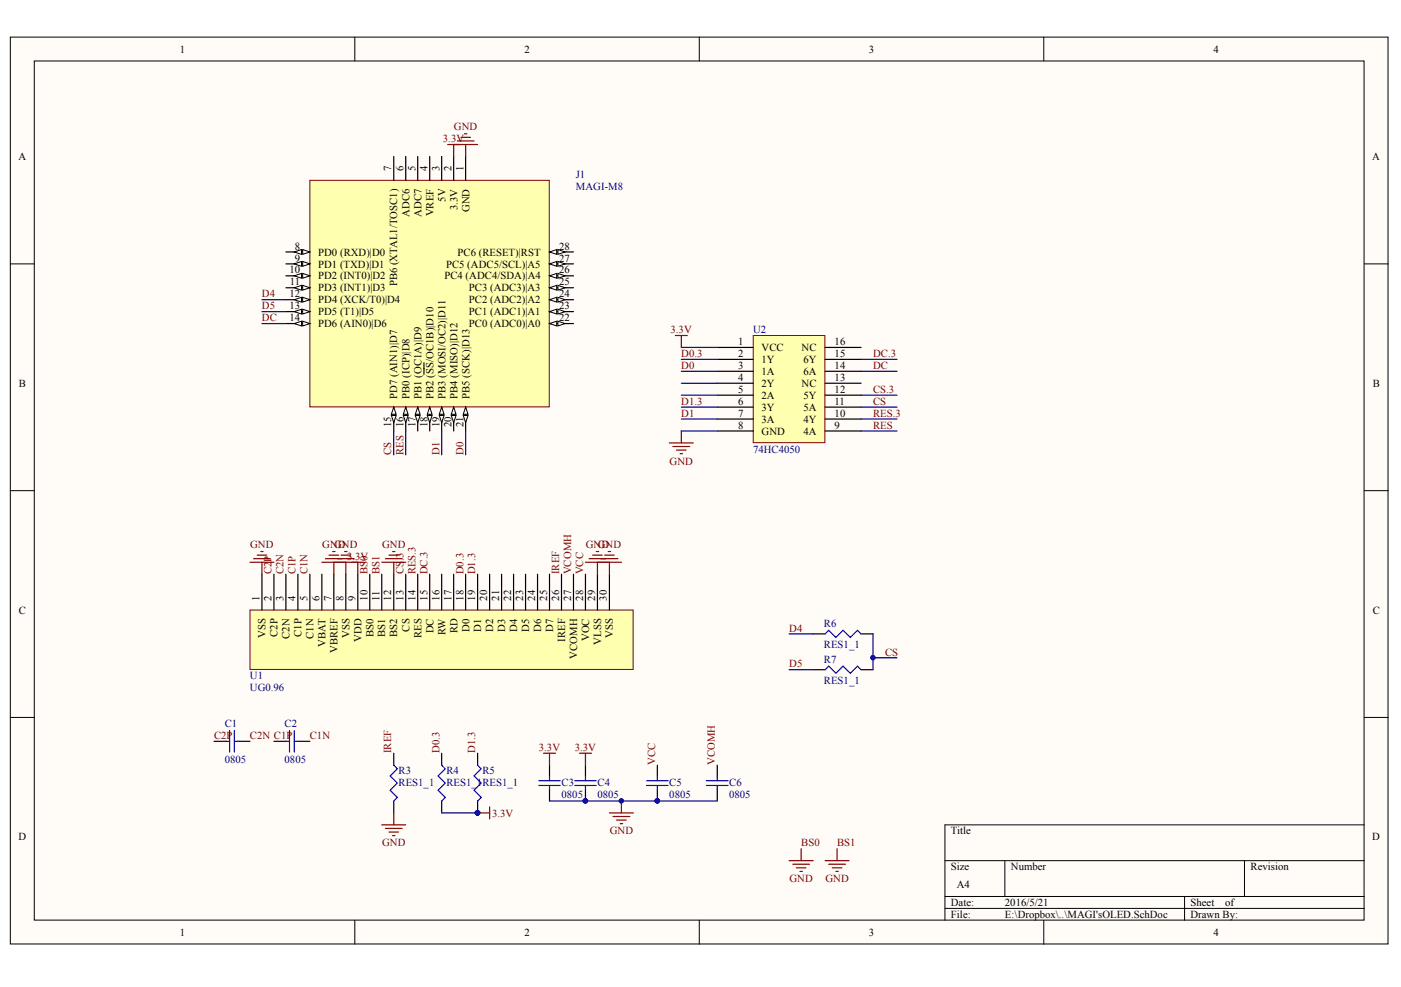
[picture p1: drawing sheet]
<svg xmlns="http://www.w3.org/2000/svg" width="287mm" height="202mm" viewBox="0 0 287 202" stroke-linecap="round" stroke-linejoin="round" font-family="sans-serif">
<g fill="#fffcf8" stroke="#000" stroke-width=".2">
<path d="M2.1 7.6h282.1v185.7h-282.1z"/>
<path d="M7 12.5h272.2v175.9h-272.2z"/>
</g>
<g fill="none" stroke="#000" stroke-width=".2">
<path d="M72.6 7.6v4.9M143.2 7.6v4.9M213.7 7.6v4.9M2.1 54h4.9M279.3 54h4.9M2.1 100.5h4.9M279.3 100.5h4.9M2.1 146.9h4.9M279.3 146.9h4.9M193.4 176.3h85.9M205.7 176.3v7.3M254.8 176.3v7.3"/>
<path d="M279.3 168.9h-85.9v19.6M72.6 188.5v4.9M143.2 188.5v4.9M193.4 183.6h85.9M193.4 186h85.9M213.7 188.5v4.9M242.5 183.6v4.9"/>
</g>
<path d="M51.2 124.9h78.4v12.2h-78.4z" fill="#ffffb0" stroke="#800000" stroke-width=".2"/>
<g fill="none" stroke="#000" stroke-width=".25">
<path d="M53.6 117.6v7.3M56.1 117.6v7.3M58.5 117.6v7.3M61 117.6v7.3M63.4 117.6v7.3M65.9 117.6v7.3M68.3 117.6v7.3M70.8 117.6v7.3M73.2 117.6v7.3M75.7 117.6v7.3M78.2 117.6v7.3M80.6 117.6v7.3"/>
<path d="M83.1 117.6v7.3M85.5 117.6v7.3M88 117.6v7.3M90.4 117.6v7.3M92.9 117.6v7.3M95.3 117.6v7.3M97.8 117.6v7.3M100.2 117.6v7.3M102.7 117.6v7.3M105.1 117.6v7.3M107.6 117.6v7.3M110 117.6v7.3"/>
<path d="M112.5 117.6v7.3M114.9 117.6v7.3M117.4 117.6v7.3M119.9 117.6v7.3M122.3 117.6v7.3M124.8 117.6v7.3"/>
</g>
<g fill="none" stroke="#800000" stroke-width=".25">
<path d="M51.2 115.2h4.9M51.9 114.4h3.4M52.6 113.7h2M53.4 113h.5M53.6 115.2v2.4M65.9 115.2h7.3M66.6 114.4h5.9M67.4 113.7h1.9M68.1 113h.5M68.3 115.2v2.4M69.8 113.7h2M70.6 113h.4"/>
<path d="M70.8 115.2v2.4M119.9 115.2h7.3M120.6 114.4h5.9M121.3 113.7h2M122.1 113h.5M122.3 115.2v2.4M123.8 113.7h1.9M124.5 113h.5M124.8 115.2v2.4"/>
</g>
<path d="M63.4 36.9h49v46.4h-49z" fill="#ffffb0" stroke="#800000" stroke-width=".2"/>
<path d="M112.5 51.6h4.9" fill="none" stroke="#000" stroke-width=".25"/>
<g fill="#fffcf8" stroke="#000" stroke-width=".2">
<path d="M112.5 51.6l1.5-.5v1z"/>
<path d="M114.2 51.1l1.5 .5-1.5 .5z"/>
</g>
<path d="M58.5 51.6h4.9" fill="none" stroke="#000" stroke-width=".25"/>
<g fill="#fffcf8" stroke="#000" stroke-width=".2">
<path d="M62 51.1l1.4 .5-1.4 .5z"/>
<path d="M60.2 51.6l1.5-.5v1z"/>
</g>
<path d="M58.5 54h4.9" fill="none" stroke="#000" stroke-width=".25"/>
<g fill="#fffcf8" stroke="#000" stroke-width=".2">
<path d="M62 53.6l1.4 .4-1.4 .5z"/>
<path d="M60.2 54l1.5-.4v.9z"/>
</g>
<path d="M58.5 56.5h4.9" fill="none" stroke="#000" stroke-width=".25"/>
<g fill="#fffcf8" stroke="#000" stroke-width=".2">
<path d="M62 56l1.4 .5-1.4 .5z"/>
<path d="M60.2 56.5l1.5-.5v1z"/>
</g>
<path d="M58.5 58.9h4.9" fill="none" stroke="#000" stroke-width=".25"/>
<g fill="#fffcf8" stroke="#000" stroke-width=".2">
<path d="M62 58.4l1.4 .5-1.4 .5z"/>
<path d="M60.2 58.9l1.5-.5v1z"/>
</g>
<path d="M58.5 61.4h4.9" fill="none" stroke="#000" stroke-width=".25"/>
<g fill="#fffcf8" stroke="#000" stroke-width=".2">
<path d="M62 60.9l1.4 .5-1.4 .5z"/>
<path d="M60.2 61.4l1.5-.5v1z"/>
</g>
<path d="M80.6 32v4.9M58.5 63.8h4.9" fill="none" stroke="#000" stroke-width=".25"/>
<g fill="#fffcf8" stroke="#000" stroke-width=".2">
<path d="M62 63.3l1.4 .5-1.4 .5z"/>
<path d="M60.2 63.8l1.5-.5v1z"/>
</g>
<path d="M58.5 66.3h4.9" fill="none" stroke="#000" stroke-width=".25"/>
<g fill="#fffcf8" stroke="#000" stroke-width=".2">
<path d="M62 65.8l1.4 .5-1.4 .5z"/>
<path d="M60.2 66.3l1.5-.5v1z"/>
</g>
<path d="M80.6 83.4v4.9" fill="none" stroke="#000" stroke-width=".25"/>
<g fill="#fffcf8" stroke="#000" stroke-width=".2">
<path d="M80.6 83.4l.5 1.4h-1z"/>
<path d="M80.1 85.1h1l-.5 1.5z"/>
</g>
<path d="M83.1 83.4v4.9" fill="none" stroke="#000" stroke-width=".25"/>
<g fill="#fffcf8" stroke="#000" stroke-width=".2">
<path d="M83.1 83.4l.5 1.4h-1z"/>
<path d="M82.6 85.1h1l-.5 1.5z"/>
</g>
<path d="M85.5 83.4v4.9" fill="none" stroke="#000" stroke-width=".25"/>
<g fill="#fffcf8" stroke="#000" stroke-width=".2">
<path d="M85.5 83.4l.5 1.4h-1z"/>
<path d="M85 85.1h1l-.5 1.5z"/>
</g>
<path d="M88 83.4v4.9" fill="none" stroke="#000" stroke-width=".25"/>
<g fill="#fffcf8" stroke="#000" stroke-width=".2">
<path d="M88 83.4l.5 1.4h-1z"/>
<path d="M87.5 85.1h1l-.5 1.5z"/>
</g>
<path d="M86.8 74.3v2.4M90.4 83.4v4.9" fill="none" stroke="#000" stroke-width=".25"/>
<g fill="#fffcf8" stroke="#000" stroke-width=".2">
<path d="M90.4 83.4l.5 1.4h-1z"/>
<path d="M89.9 85.1h1l-.5 1.5z"/>
</g>
<path d="M92.9 83.4v4.9" fill="none" stroke="#000" stroke-width=".25"/>
<g fill="#fffcf8" stroke="#000" stroke-width=".2">
<path d="M92.9 83.4l.5 1.4h-1z"/>
<path d="M92.4 85.1h1l-.5 1.5z"/>
</g>
<path d="M95.3 83.4v4.9" fill="none" stroke="#000" stroke-width=".25"/>
<g fill="#fffcf8" stroke="#000" stroke-width=".2">
<path d="M95.3 83.4l.5 1.4h-1z"/>
<path d="M94.8 85.1h1l-.5 1.5z"/>
</g>
<path d="M112.5 66.3h4.9" fill="none" stroke="#000" stroke-width=".25"/>
<g fill="#fffcf8" stroke="#000" stroke-width=".2">
<path d="M112.5 66.3l1.5-.5v1z"/>
<path d="M114.2 65.8l1.5 .5-1.5 .5z"/>
</g>
<path d="M112.5 63.8h4.9" fill="none" stroke="#000" stroke-width=".25"/>
<g fill="#fffcf8" stroke="#000" stroke-width=".2">
<path d="M112.5 63.8l1.5-.5v1z"/>
<path d="M114.2 63.3l1.5 .5-1.5 .5z"/>
</g>
<path d="M112.5 61.4h4.9" fill="none" stroke="#000" stroke-width=".25"/>
<g fill="#fffcf8" stroke="#000" stroke-width=".2">
<path d="M112.5 61.4l1.5-.5v1z"/>
<path d="M114.2 60.9l1.5 .5-1.5 .5z"/>
</g>
<path d="M112.5 58.9h4.9" fill="none" stroke="#000" stroke-width=".25"/>
<g fill="#fffcf8" stroke="#000" stroke-width=".2">
<path d="M112.5 58.9l1.5-.5v1z"/>
<path d="M114.2 58.4l1.5 .5-1.5 .5z"/>
</g>
<path d="M112.5 56.5h4.9" fill="none" stroke="#000" stroke-width=".25"/>
<g fill="#fffcf8" stroke="#000" stroke-width=".2">
<path d="M112.5 56.5l1.5-.5v1z"/>
<path d="M114.2 56l1.5 .5-1.5 .5z"/>
</g>
<path d="M112.5 54h4.9" fill="none" stroke="#000" stroke-width=".25"/>
<g fill="#fffcf8" stroke="#000" stroke-width=".2">
<path d="M112.5 54l1.5-.4v.9z"/>
<path d="M114.2 53.6l1.5 .4-1.5 .5z"/>
</g>
<g fill="none" stroke="#000" stroke-width=".25">
<path d="M83.1 32v4.9M85.5 32v4.9M88 32v4.9M90.4 32v4.9M92.9 32v4.9M95.3 32v4.9M43.8 151.8h2.5M48.7 151.8h2.5M56.1 151.8h2.4M61 151.8h2.4M80.6 154.3v2.4M90.4 154.3v2.4"/>
<path d="M97.8 154.3v2.4M112.5 156.7v2.5M119.9 156.7v2.5M134.6 156.7v2.5M146.8 156.7v2.5M80.6 164v2.5M90.4 164v2.5M97.8 164v2.5M112.5 161.6v2.4M119.9 161.6v2.4M134.6 161.6v2.4M146.8 161.6v2.4"/>
</g>
<g fill="none" stroke="#800000" stroke-width=".25">
<path d="M91.6 29.6h6.2M92.9 29.6v2.4M93.6 28.9h3.4M94.3 28.1h2M95.1 27.4h.5M95.3 29.6v2.4M138.3 68.7h2.4M139.5 68.7v2.5M137 90.7h4.9M137.8 91.4h3.4M138.5 92.2h2M139.2 92.9h.5"/>
<path d="M139.5 88.3v2.4M72 115.2h2.5M73.2 115.2v2.4M78.2 115.2h4.9M78.9 114.4h3.4M79.6 113.7h2M80.4 113h.5M80.6 115.2v2.4M111.3 154.3h2.4M112.5 154.3v2.4M118.6 154.3h2.5M119.9 154.3v2.4"/>
<path d="M78.2 168.9h4.9M78.9 169.7h3.4M79.6 170.4h2M80.4 171.1h.5M80.6 166.5v2.4M97.8 166.5h2.4M100.2 165.3v2.4M124.8 166.5h4.9M125.5 167.2h3.4M126.2 168h2M127 168.7h.5M127.2 164v2.5"/>
<path d="M161.6 176.3h4.9M162.3 177h3.4M163 177.7h2M163.8 178.5h.5M164 173.8v2.5M168.9 176.3h4.9M169.6 177h3.5M170.4 177.7h1.9M171.1 178.5h.5M171.4 173.8v2.5"/>
</g>
<g fill="none" stroke="#00f" stroke-width=".25">
<path d="M46.3 151.8h.7M47 149.6v4.4M48 151.8h.7M48 149.6v4.4M58.5 151.8h.8M59.3 149.6v4.4M60.2 151.8h.8M60.2 149.6v4.4M80.6 156.7l.7 .7-1.4 1.5 1.4 1.5-1.4 1.4 1.4 1.5-.7 .7M90.4 156.7l.8 .7-1.5 1.5 1.5 1.5-1.5 1.4 1.5 1.5-.8 .7M97.8 156.7l.7 .7-1.5 1.5 1.5 1.5-1.5 1.4 1.5 1.5-.7 .7M110.3 159.9h4.4"/>
<path d="M112.5 159.2v.7M117.6 159.9h4.5M119.9 159.2v.7M132.4 159.9h4.4M134.6 159.2v.7M144.6 159.9h4.4M146.8 159.2v.7M110.3 160.9h4.4M112.5 160.9v.7M117.6 160.9h4.5M119.9 160.9v.7M132.4 160.9h4.4"/>
<path d="M134.6 160.9v.7M144.6 160.9h4.4M146.8 160.9v.7"/>
</g>
<g fill="#000080" stroke="#000080" stroke-width=".2">
<circle cx="97.8" cy="166.5" r=".47"/>
<circle cx="119.8" cy="164" r=".47"/>
<circle cx="134.5" cy="164" r=".47"/>
<circle cx="127.2" cy="164" r=".47"/>
</g>
<path d="M53.6 66.3h4.9M80.6 88.3v4.9M83.1 88.3v4.9M90.4 88.3v4.9M95.3 88.3v4.9M90.4 166.5h7.4M112.5 164h34.3" fill="none" stroke="#000080" stroke-width=".25"/>
<path d="M154.2 68.7h14.7v22h-14.7z" fill="#ffffb0" stroke="#800000" stroke-width=".2"/>
<g fill="none" stroke="#000" stroke-width=".25">
<path d="M146.8 71.2h7.4M146.8 73.6h7.4M146.8 76h7.4M146.8 78.5h7.4M168.9 71.2h7.4M168.9 73.6h7.4M168.9 76h7.4M168.9 78.5h7.4M146.8 80.9h7.4M146.8 83.4h7.4M146.8 85.8h7.4M146.8 88.3h7.4"/>
<path d="M168.9 80.9h7.4M168.9 83.4h7.4M168.9 85.8h7.4M168.9 88.3h7.4M166.5 129.8h2.4M166.5 137.2h2.4M176.3 129.8h2.4M176.3 137.2h2.4"/>
</g>
<g fill="none" stroke="#000080" stroke-width=".25">
<path d="M53.6 61.4h4.9M53.6 63.8h4.9M139.5 71.2h7.3M139.5 73.6h7.3M139.5 76h7.3M139.5 78.5h7.3M176.3 73.6h7.3M176.3 76h7.3M139.5 80.9h7.3M139.5 83.4h7.3M139.5 85.8h7.3M139.5 88.3h7.3"/>
<path d="M176.3 80.9h7.3M176.3 83.4h7.3M176.3 85.8h7.3M176.3 88.3h7.3M161.6 129.8h4.9M161.6 137.2h4.9M178.7 129.8v7.4M178.7 134.7h4.9"/>
</g>
<path d="M168.9 129.8l.7-.7 1.5 1.5 1.5-1.5 1.5 1.5 1.4-1.5 .8 .7M168.9 137.2l.7-.8 1.5 1.5 1.5-1.5 1.5 1.5 1.4-1.5 .8 .8" fill="none" stroke="#00f" stroke-width=".25"/>
<circle cx="178.7" cy="134.7" r=".47" fill="#000080" stroke="#000080" stroke-width=".2"/>
<g font-size="2.2">
<text x="36.8" y="10.8">1</text>
<text x="107.4" y="10.8">2</text>
<text x="177.9" y="10.8">3</text>
<text x="248.4" y="10.8">4</text>
<text x="3.8" y="32.8">A</text>
<text x="80.1" y="35" transform="rotate(-90 80.1 35)">7</text>
<text x="82.6" y="35" transform="rotate(-90 82.6 35)">6</text>
<text x="85.1" y="35" transform="rotate(-90 85.1 35)">5</text>
<text x="87.5" y="35" transform="rotate(-90 87.5 35)">4</text>
<text x="90" y="35" transform="rotate(-90 90 35)">3</text>
<text x="92.4" y="35" transform="rotate(-90 92.4 35)">2</text>
<text x="94.9" y="35" transform="rotate(-90 94.9 35)">1</text>
<text x="280.9" y="32.8">A</text>
<text x="91.2" y="41.4" transform="rotate(-90 91.2 41.4)">5V</text>
<text x="83.8" y="44.4" transform="rotate(-90 83.8 44.4)">ADC6</text>
<text x="86.3" y="44.4" transform="rotate(-90 86.3 44.4)">ADC7</text>
<text x="88.7" y="44.3" transform="rotate(-90 88.7 44.3)">VREF</text>
<text x="93.6" y="43" transform="rotate(-90 93.6 43)">3.3V</text>
<text x="96.1" y="43.4" transform="rotate(-90 96.1 43.4)">GND</text>
<text x="60.4" y="51.1">8</text>
<text x="60.4" y="53.6">9</text>
<text x="65.2" y="52.3">PD0 (RXD)|D0</text>
<text x="93.7" y="52.3">PC6 (RESET)|RST</text>
<text x="114.5" y="51.1">28</text>
<text x="114.5" y="53.6">27</text>
<text x="59.3" y="56">10</text>
<text x="59.3" y="58.5">11</text>
<text x="65.2" y="54.8">PD1 (TXD)|D1</text>
<text x="65.2" y="57.2">PD2 (INT0)|D2</text>
<text x="65.2" y="59.7">PD3 (INT1)|D3</text>
<text x="81.3" y="58.7" transform="rotate(-90 81.3 58.7)">PB6 (XTAL1/TOSC1)</text>
<text x="91" y="57.2">PC4 (ADC4/SDA)|A4</text>
<text x="91.3" y="54.8">PC5 (ADC5/SCL)|A5</text>
<text x="96" y="59.7">PC3 (ADC3)|A3</text>
<text x="114.5" y="58.5">25</text>
<text x="114.5" y="56">26</text>
<text x="59.3" y="60.9">12</text>
<text x="59.3" y="63.4">13</text>
<text x="59.3" y="65.8">14</text>
<text x="65.2" y="62.1">PD4 (XCK/T0)|D4</text>
<text x="65.2" y="64.6">PD5 (T1)|D5</text>
<text x="96" y="64.6">PC1 (ADC1)|A1</text>
<text x="96" y="62.1">PC2 (ADC2)|A2</text>
<text x="114.5" y="65.8">22</text>
<text x="114.5" y="63.4">23</text>
<text x="114.5" y="60.9">24</text>
<text x="65.2" y="67">PD6 (AIN0)|D6</text>
<text x="96" y="67">PC0 (ADC0)|A0</text>
<text x="151.1" y="70.7">1</text>
<text x="155.9" y="71.9">VCC</text>
<text x="164.1" y="71.9">NC</text>
<text x="170.9" y="70.7">16</text>
<text x="151.1" y="73.1">2</text>
<text x="151.1" y="75.5">3</text>
<text x="151.1" y="78">4</text>
<text x="155.9" y="74.3">1Y</text>
<text x="155.9" y="76.8">1A</text>
<text x="164.5" y="76.8">6A</text>
<text x="164.5" y="74.3">6Y</text>
<text x="170.9" y="78">13</text>
<text x="170.9" y="75.5">14</text>
<text x="170.9" y="73.1">15</text>
<text x="3.8" y="79.2">B</text>
<text x="81.3" y="81.7" transform="rotate(-90 81.3 81.7)">PD7 (AIN1)|D7</text>
<text x="83.8" y="81.7" transform="rotate(-90 83.8 81.7)">PB0 (ICP)|D8</text>
<text x="86.3" y="81.7" transform="rotate(-90 86.3 81.7)">PB1 (OC1A)|D9</text>
<text x="88.7" y="81.7" transform="rotate(-90 88.7 81.7)">PB2 (SS/OC1B)|D10</text>
<text x="91.2" y="81.7" transform="rotate(-90 91.2 81.7)">PB3 (MOSI/OC2)|D11</text>
<text x="93.6" y="81.7" transform="rotate(-90 93.6 81.7)">PB4 (MISO)|D12</text>
<text x="96.1" y="81.7" transform="rotate(-90 96.1 81.7)">PB5 (SCK)|D13</text>
<text x="151.1" y="80.4">5</text>
<text x="151.1" y="82.9">6</text>
<text x="155.9" y="79.2">2Y</text>
<text x="155.9" y="81.7">2A</text>
<text x="164.1" y="79.2">NC</text>
<text x="164.5" y="81.7">5Y</text>
<text x="170.9" y="82.9">11</text>
<text x="170.9" y="80.4">12</text>
<text x="281" y="79.2">B</text>
<text x="80.1" y="87.5" transform="rotate(-90 80.1 87.5)">15</text>
<text x="82.6" y="87.5" transform="rotate(-90 82.6 87.5)">16</text>
<text x="85.1" y="87.5" transform="rotate(-90 85.1 87.5)">17</text>
<text x="87.5" y="87.5" transform="rotate(-90 87.5 87.5)">18</text>
<text x="90" y="87.5" transform="rotate(-90 90 87.5)">19</text>
<text x="92.4" y="87.5" transform="rotate(-90 92.4 87.5)">20</text>
<text x="94.9" y="87.5" transform="rotate(-90 94.9 87.5)">21</text>
<text x="151.1" y="85.3">7</text>
<text x="151.1" y="87.8">8</text>
<text x="155.9" y="84.1">3Y</text>
<text x="155.9" y="86.6">3A</text>
<text x="155.9" y="89">GND</text>
<text x="164.5" y="89">4A</text>
<text x="164.5" y="86.6">4Y</text>
<text x="164.5" y="84.1">5A</text>
<text x="170.9" y="87.8">9</text>
<text x="170.9" y="85.3">10</text>
<text x="3.8" y="125.7">C</text>
<text x="53.2" y="123" transform="rotate(-90 53.2 123)">1</text>
<text x="55.6" y="123" transform="rotate(-90 55.6 123)">2</text>
<text x="58.1" y="123" transform="rotate(-90 58.1 123)">3</text>
<text x="60.5" y="123" transform="rotate(-90 60.5 123)">4</text>
<text x="63" y="123" transform="rotate(-90 63 123)">5</text>
<text x="65.4" y="123" transform="rotate(-90 65.4 123)">6</text>
<text x="67.9" y="123" transform="rotate(-90 67.9 123)">7</text>
<text x="70.3" y="123" transform="rotate(-90 70.3 123)">8</text>
<text x="72.8" y="123" transform="rotate(-90 72.8 123)">9</text>
<text x="75.2" y="123" transform="rotate(-90 75.2 123)">10</text>
<text x="77.7" y="123" transform="rotate(-90 77.7 123)">11</text>
<text x="80.1" y="123" transform="rotate(-90 80.1 123)">12</text>
<text x="82.6" y="123" transform="rotate(-90 82.6 123)">13</text>
<text x="85.1" y="123" transform="rotate(-90 85.1 123)">14</text>
<text x="87.5" y="123" transform="rotate(-90 87.5 123)">15</text>
<text x="90" y="123" transform="rotate(-90 90 123)">16</text>
<text x="92.4" y="123" transform="rotate(-90 92.4 123)">17</text>
<text x="94.9" y="123" transform="rotate(-90 94.9 123)">18</text>
<text x="97.3" y="123" transform="rotate(-90 97.3 123)">19</text>
<text x="99.8" y="123" transform="rotate(-90 99.8 123)">20</text>
<text x="102.2" y="123" transform="rotate(-90 102.2 123)">21</text>
<text x="104.7" y="123" transform="rotate(-90 104.7 123)">22</text>
<text x="107.1" y="123" transform="rotate(-90 107.1 123)">23</text>
<text x="109.6" y="123" transform="rotate(-90 109.6 123)">24</text>
<text x="112" y="123" transform="rotate(-90 112 123)">25</text>
<text x="114.5" y="123" transform="rotate(-90 114.5 123)">26</text>
<text x="116.9" y="123" transform="rotate(-90 116.9 123)">27</text>
<text x="119.4" y="123" transform="rotate(-90 119.4 123)">28</text>
<text x="121.8" y="123" transform="rotate(-90 121.8 123)">29</text>
<text x="124.3" y="123" transform="rotate(-90 124.3 123)">30</text>
<text x="281" y="125.7">C</text>
<text x="54.4" y="130.7" transform="rotate(-90 54.4 130.7)">VSS</text>
<text x="56.8" y="130.5" transform="rotate(-90 56.8 130.5)">C2P</text>
<text x="59.3" y="130.8" transform="rotate(-90 59.3 130.8)">C2N</text>
<text x="61.7" y="130.5" transform="rotate(-90 61.7 130.5)">C1P</text>
<text x="64.2" y="130.8" transform="rotate(-90 64.2 130.8)">C1N</text>
<text x="71.5" y="130.7" transform="rotate(-90 71.5 130.7)">VSS</text>
<text x="74" y="131.4" transform="rotate(-90 74 131.4)">VDD</text>
<text x="76.4" y="130.5" transform="rotate(-90 76.4 130.5)">BS0</text>
<text x="78.9" y="130.5" transform="rotate(-90 78.9 130.5)">BS1</text>
<text x="81.3" y="130.5" transform="rotate(-90 81.3 130.5)">BS2</text>
<text x="83.8" y="129.4" transform="rotate(-90 83.8 129.4)">CS</text>
<text x="86.3" y="130.7" transform="rotate(-90 86.3 130.7)">RES</text>
<text x="88.7" y="129.7" transform="rotate(-90 88.7 129.7)">DC</text>
<text x="91.2" y="130.1" transform="rotate(-90 91.2 130.1)">RW</text>
<text x="93.6" y="129.7" transform="rotate(-90 93.6 129.7)">RD</text>
<text x="96.1" y="129.4" transform="rotate(-90 96.1 129.4)">D0</text>
<text x="98.5" y="129.4" transform="rotate(-90 98.5 129.4)">D1</text>
<text x="101" y="129.4" transform="rotate(-90 101 129.4)">D2</text>
<text x="103.4" y="129.4" transform="rotate(-90 103.4 129.4)">D3</text>
<text x="105.9" y="129.4" transform="rotate(-90 105.9 129.4)">D4</text>
<text x="108.3" y="129.4" transform="rotate(-90 108.3 129.4)">D5</text>
<text x="110.8" y="129.4" transform="rotate(-90 110.8 129.4)">D6</text>
<text x="113.2" y="129.4" transform="rotate(-90 113.2 129.4)">D7</text>
<text x="115.7" y="131.4" transform="rotate(-90 115.7 131.4)">IREF</text>
<text x="120.6" y="131.3" transform="rotate(-90 120.6 131.3)">VOC</text>
<text x="125.5" y="130.7" transform="rotate(-90 125.5 130.7)">VSS</text>
<text x="66.6" y="132.4" transform="rotate(-90 66.6 132.4)">VBAT</text>
<text x="69.1" y="133.8" transform="rotate(-90 69.1 133.8)">VBREF</text>
<text x="118.1" y="134.9" transform="rotate(-90 118.1 134.9)">VCOMH</text>
<text x="123" y="132.1" transform="rotate(-90 123 132.1)">VLSS</text>
<text x="3.8" y="172.1">D</text>
<text x="194.7" y="170.9">Title</text>
<text x="280.9" y="172.1">D</text>
<text x="194.7" y="178.2">Size</text>
<text x="206.9" y="178.2">Number</text>
<text x="256" y="178.2">Revision</text>
<text x="194.7" y="185.6">Date:</text>
<text x="195.9" y="181.9">A4</text>
<text x="205.7" y="185.6">2016/5/21</text>
<text x="243.7" y="185.6">Sheet</text>
<text x="250.8" y="185.6">of</text>
<text x="36.8" y="191.7">1</text>
<text x="107.4" y="191.7">2</text>
<text x="177.9" y="191.7">3</text>
<text x="194.7" y="188">File:</text>
<text x="205.7" y="188">E:\Dropbox\..\MAGI'sOLED.SchDoc</text>
<text x="243.7" y="188">Drawn By:</text>
<text x="248.4" y="191.7">4</text>
</g>
<g font-size="2.2" fill="#800000">
<text x="90.7" y="29.1">3.3V</text>
<text x="92.9" y="26.7">GND</text>
<text x="53.6" y="65.8">DC</text>
<text x="53.6" y="60.9">D4</text>
<text x="53.6" y="63.4">D5</text>
<text x="137.3" y="68.2">3.3V</text>
<text x="139.5" y="75.5">D0</text>
<text x="139.5" y="73.1">D0.3</text>
<text x="178.7" y="75.5">DC</text>
<text x="178.7" y="73.1">DC.3</text>
<text x="139.5" y="82.9">D1.3</text>
<text x="178.7" y="82.9">CS</text>
<text x="178.7" y="80.4">CS.3</text>
<text x="139.5" y="85.3">D1</text>
<text x="178.7" y="87.8">RES</text>
<text x="178.7" y="85.3">RES.3</text>
<text x="80.1" y="93.1" transform="rotate(-90 80.1 93.1)">CS</text>
<text x="82.6" y="93.1" transform="rotate(-90 82.6 93.1)">RES</text>
<text x="90" y="93.1" transform="rotate(-90 90 93.1)">D1</text>
<text x="94.9" y="93.1" transform="rotate(-90 94.9 93.1)">D0</text>
<text x="137.1" y="95.1">GND</text>
<text x="51.2" y="112.2">GND</text>
<text x="66" y="112.2">GND</text>
<text x="68.4" y="112.2">GND</text>
<text x="78.2" y="112.2">GND</text>
<text x="119.9" y="112.2">GND</text>
<text x="122.4" y="112.2">GND</text>
<text x="55.6" y="117.6" transform="rotate(-90 55.6 117.6)">C2</text>
<text x="55.6" y="115" transform="rotate(-90 55.6 115)">P</text>
<text x="58.1" y="117.6" transform="rotate(-90 58.1 117.6)">C2N</text>
<text x="60.5" y="117.6" transform="rotate(-90 60.5 117.6)">C1P</text>
<text x="63" y="117.6" transform="rotate(-90 63 117.6)">C1N</text>
<text x="71.1" y="114.7">3.3V</text>
<text x="75.2" y="117.6" transform="rotate(-90 75.2 117.6)">BS0</text>
<text x="77.7" y="117.6" transform="rotate(-90 77.7 117.6)">BS1</text>
<text x="82.6" y="117.6" transform="rotate(-90 82.6 117.6)">CS</text>
<text x="82.6" y="114.9" transform="rotate(-90 82.6 114.9)">.3</text>
<text x="85.1" y="117.6" transform="rotate(-90 85.1 117.6)">RES.3</text>
<text x="87.5" y="117.6" transform="rotate(-90 87.5 117.6)">DC.3</text>
<text x="94.9" y="117.6" transform="rotate(-90 94.9 117.6)">D0.3</text>
<text x="97.3" y="117.6" transform="rotate(-90 97.3 117.6)">D1.3</text>
<text x="114.5" y="117.6" transform="rotate(-90 114.5 117.6)">IREF</text>
<text x="116.9" y="117.6" transform="rotate(-90 116.9 117.6)">VCOMH</text>
<text x="119.4" y="117.6" transform="rotate(-90 119.4 117.6)">VCC</text>
<text x="161.6" y="129.4">D4</text>
<text x="161.6" y="136.7">D5</text>
<text x="181.2" y="134.3">CS</text>
<text x="43.8" y="151.3">C2P</text>
<text x="51.2" y="151.3">C2N C1P</text>
<text x="63.4" y="151.3">C1N</text>
<text x="80.1" y="154.3" transform="rotate(-90 80.1 154.3)">IREF</text>
<text x="90" y="154.3" transform="rotate(-90 90 154.3)">D0.3</text>
<text x="97.3" y="154.3" transform="rotate(-90 97.3 154.3)">D1.3</text>
<text x="110.3" y="153.8">3.3V</text>
<text x="117.7" y="153.8">3.3V</text>
<text x="134.1" y="156.7" transform="rotate(-90 134.1 156.7)">VCC</text>
<text x="146.4" y="156.7" transform="rotate(-90 146.4 156.7)">VCOMH</text>
<text x="100.7" y="167.3">3.3V</text>
<text x="78.2" y="173.3">GND</text>
<text x="124.8" y="170.9">GND</text>
<text x="164" y="173.3">BS0</text>
<text x="171.4" y="173.3">BS1</text>
<text x="161.6" y="180.7">GND</text>
<text x="169" y="180.7">GND</text>
</g>
<g font-size="2.2" fill="#000080">
<text x="117.9" y="36.5">J1</text>
<text x="117.9" y="38.9">MAGI-M8</text>
<text x="154.2" y="68.2">U2</text>
<text x="154.2" y="92.7">74HC4050</text>
<text x="168.7" y="128.4">R6</text>
<text x="168.7" y="132.8">RES1_1</text>
<text x="168.7" y="135.7">R7</text>
<text x="51.2" y="139.1">U1</text>
<text x="51.2" y="141.6">UG0.96</text>
<text x="168.7" y="140.1">RES1_1</text>
<text x="46" y="148.9">C1</text>
<text x="58.3" y="148.9">C2</text>
<text x="46" y="156.2">0805</text>
<text x="58.3" y="156.2">0805</text>
<text x="81.6" y="158.4">R3</text>
<text x="81.6" y="160.9">RES1_1</text>
<text x="91.4" y="158.4">R4</text>
<text x="91.4" y="160.9">RES1_1RES1_1</text>
<text x="98.7" y="158.4">R5</text>
<text x="115" y="160.9">C3</text>
<text x="122.3" y="160.9">C4</text>
<text x="137" y="160.9">C5</text>
<text x="149.3" y="160.9">C6</text>
<text x="115" y="163.3">0805</text>
<text x="122.3" y="163.3">0805</text>
<text x="137" y="163.3">0805</text>
<text x="149.3" y="163.3">0805</text>
</g>
</svg>
